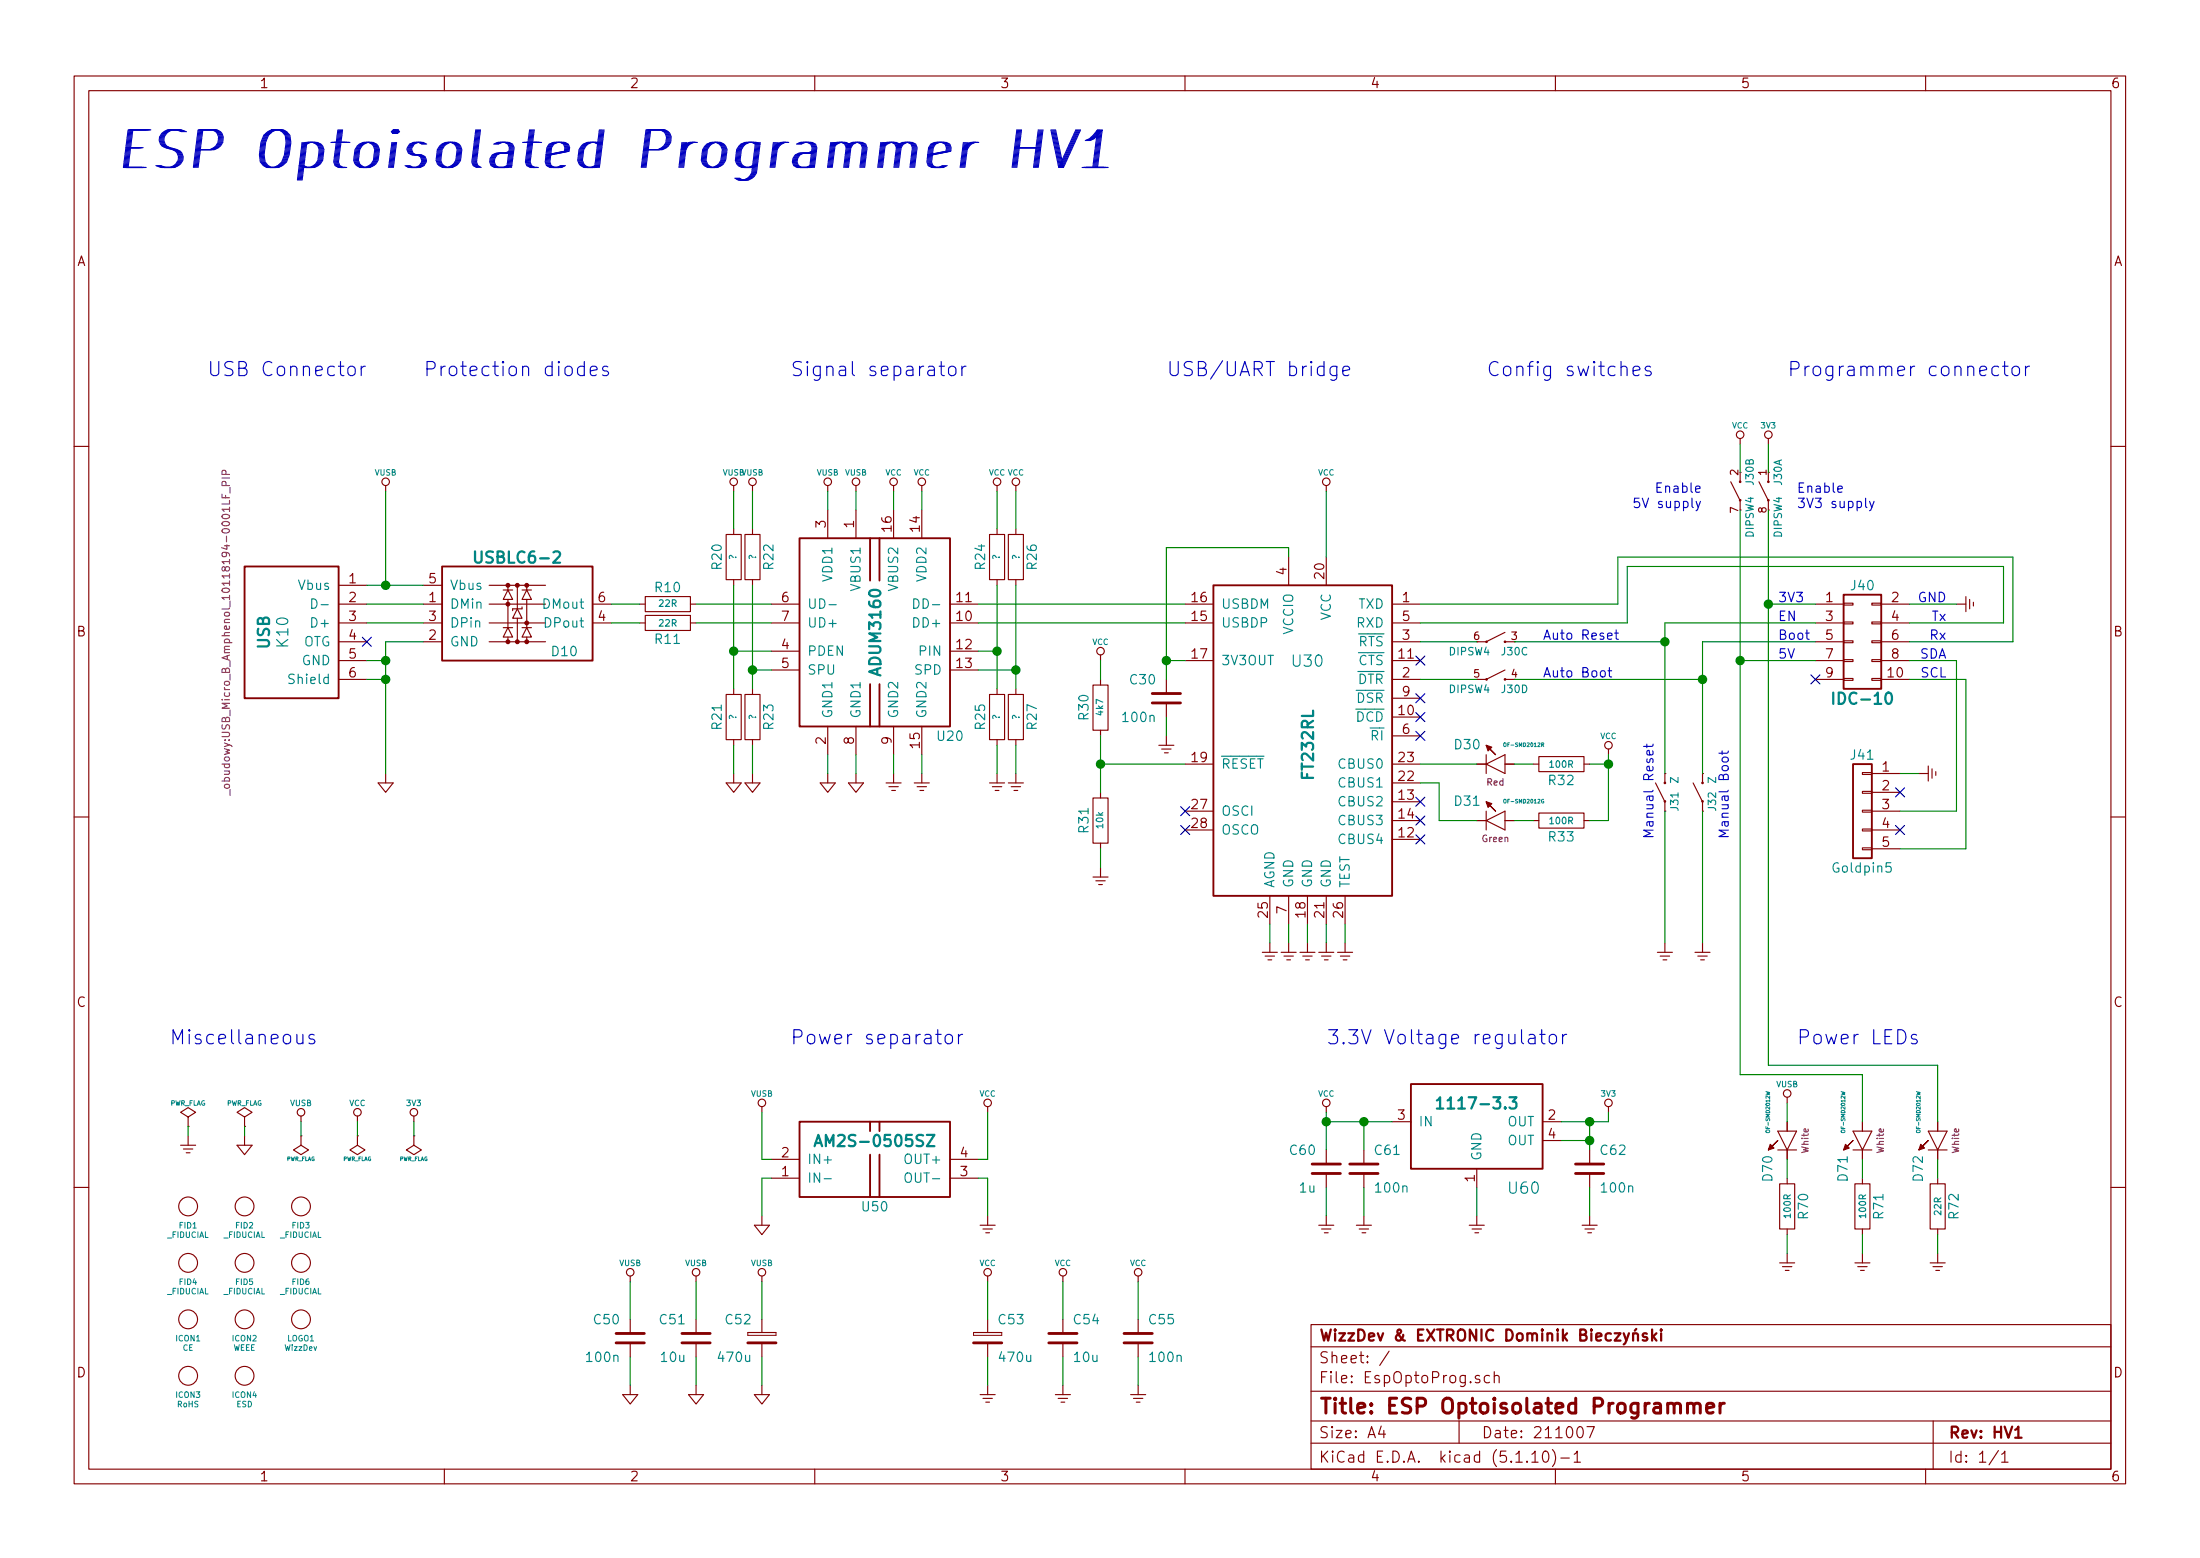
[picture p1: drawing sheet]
<svg xmlns="http://www.w3.org/2000/svg" width="297mm" height="210mm" viewBox="0 0 297 210" stroke-linecap="round" stroke-linejoin="round" font-family="sans-serif">
<g fill="none" stroke="#840000" stroke-width=".15">
<path d="M10 10.3h277v189.9h-277zM12 12.2h273v186.1h-273zM60 10.3v1.9M110 10.3v1.9M160 10.3v1.9M210 10.3v1.9M260 10.3v1.9M234.9 59.2v.7M238.8 59.2v.7M10 60.2h2M45.7 79h3.8M52.1 65.5v.8"/>
<path d="M57.1 79h2.6M66 79h7.7M67.9 79.6h1.3M68.6 79.6l.6 1.3h-1.3zM68.6 79v.6M69.8 79v3.2M70.5 79.6h1.3M71.1 79.6l.7 1.3h-1.3zM71.1 79v.6M98 72.1h2.1v6.1h-2.1zM99.1 65.5v.8M99.1 71.4v.7"/>
<path d="M99.1 78.2v.8M100.6 72.1h2v6.1h-2zM101.6 65.5v.8M101.6 71.4v.7M101.6 78.2v.8M111.8 65.5v.8M111.8 68.8v3.8M115.6 65.5v.8M115.6 68.8v3.8M120.6 65.5v.8M120.6 68.8v3.8M124.5 65.5v.8"/>
<path d="M124.5 68.8v3.8M133.6 72.1h2v6.1h-2zM134.6 65.5v.8M134.6 71.4v.7M134.6 78.2v.8M136.1 72.1h2.1v6.1h-2.1zM137.2 65.5v.8M137.2 71.4v.7M137.2 78.2v.8M174 75.2v3.8M179.1 65.5v.8M179.1 75.2v3.8"/>
<path d="M233.7 65l1.2 2.6v1.2M234.9 63.7v1.3M237.5 65l1.3 2.6v1.2M238.8 63.7v1.3M285 60.2h2M45.7 84.1h3.8M45.7 81.5h3.8M45.7 91.7h3.8M45.7 86.6h3.8M45.7 89.1h3.8M57.1 84.1h2.6M57.1 81.5h2.6"/>
<path d="M57.1 86.6h2.6M66 84.1h7.7M66 81.5h7.7M66 86.6h7.7M67.9 84.7h1.3M68.6 84.7l.6 1.3h-1.3zM68.6 80.9v3.8M68.6 86v.6M69.8 82.2l.7 1.2h-1.3zM69.8 83.4v3.2M70.5 84.7h1.3M70.5 81.9v.3h-1.3v.2"/>
<path d="M71.1 84.7l.7 1.3h-1.3zM71.1 80.9v3.8M71.1 86v.6M80 84.1h2.5M80 81.5h2.5M86.4 84.1h.7M86.4 81.5h.7M87.1 83.1h6.1v2h-6.1zM87.1 80.5h6.1v2h-6.1zM93.2 84.1h.8M93.2 81.5h.8M98 93.7h2.1v6.1h-2.1z"/>
<path d="M99.1 93v.7M99.1 99.8v.8M100.6 93.7h2v6.1h-2zM101.6 93v.7M101.6 99.8v.8M104.1 84.1h3.8M104.1 81.5h3.8M104.1 87.9h3.8M104.1 90.4h3.8M111.8 98v3.8M115.6 98v3.8M120.6 98v3.8"/>
<path d="M124.5 98v3.8M128.3 84.1h3.8M128.3 81.5h3.8M128.3 87.9h3.8M128.3 90.4h3.8M133.6 93.7h2v6.1h-2zM134.6 93v.7M134.6 99.8v.8M136.1 93.7h2.1v6.1h-2.1zM137.2 93v.7M137.2 99.8v.8M147.6 92.5h2v6h-2z"/>
<path d="M148.6 88.4v.7M148.6 91.7v.8M148.6 98.5v.8M157.5 99.3v1.3zM157.5 91.7v1.9M157.5 94.9v1.9M160 84.1h3.8M160 81.5h3.8M160 89.1h3.8M188 84.1h3.8M188 81.5h3.8M188 91.7h3.8"/>
<path d="M188 86.6h3.8M188 89.1h3.8M188 96.8h3.8M188 99.3h3.8M188 94.2h3.8M203.2 90.4l-2.5 1.3h-1.3M203.2 91.7h1.3M203.2 85.3l-2.5 1.3h-1.3M203.2 86.6h1.3M245.1 84.1h3.8M245.1 81.5h3.8M245.1 91.7h3.8"/>
<path d="M245.1 86.6h3.8M245.1 89.1h3.8M248.9 91.6h1.3v.2h-1.3zM248.9 89h1.3v.3h-1.3zM248.9 86.5h1.3v.2h-1.3zM248.9 83.9h1.3v.3h-1.3zM248.9 81.4h1.3v.3h-1.3zM252.7 91.6h1.3v.2h-1.3zM252.7 89h1.3v.3h-1.3zM252.7 86.5h1.3v.2h-1.3zM252.7 83.9h1.3v.3h-1.3zM252.7 81.4h1.3v.3h-1.3z"/>
<path d="M254 84.1h3.8M254 81.5h3.8M254 91.7h3.8M254 86.6h3.8M254 89.1h3.8M264.2 81.5h1.2zM265.4 80.5v2M265.9 80.9v1.3M266.4 81.3v.5zM10 110.3h2M51.1 105.7h2l-1 1.2zM52.1 104.4v1.3z"/>
<path d="M98 105.7h2.1l-1 1.2zM99.1 104.4v1.3zM100.6 105.7h2l-1 1.2zM101.6 104.4v1.3zM110.7 105.7h2.1l-1 1.2zM111.8 104.4v1.3zM114.6 105.7h2l-1 1.2zM115.6 104.4v1.3zM119.6 105.7h2.1M120 106.2h1.3M120.4 106.7h.5zM120.6 104.4v1.3z"/>
<path d="M123.4 105.7h2.1M123.8 106.2h1.3M124.2 106.7h.5zM124.5 104.4v1.3zM133.6 105.7h2M134 106.2h1.3M134.4 106.7h.5zM134.6 104.4v1.3zM136.1 105.7h2.1M136.5 106.2h1.3M136.9 106.7h.5zM137.2 104.4v1.3z"/>
<path d="M147.6 107.7h2v6.1h-2zM147.6 118.4h2M148 118.9h1.2M148.3 119.4h.5zM148.6 117.1v1.3zM148.6 106.9v.8M148.6 113.8v.7M156.5 100.6h2M156.8 101.1h1.3M157.2 101.6h.5zM160 103.1h3.8M160 109.5h3.8"/>
<path d="M160 112h3.8M188 105.7h3.8M188 103.1h3.8M188 110.7h3.8M188 113.3h3.8M188 108.2h3.8M199.4 103.1h1.3M199.4 110.7h1.3M200.7 103.1l2.5-1.3v2.6zM200.7 110.7l2.5-1.2v2.5zM200.7 101.8v2.6M200.7 109.5v2.5"/>
<path d="M203.2 103.1h1.3M203.2 110.7h1.3M207 103.1h.8M207 110.7h.8M207.8 109.7h6.1v2.1h-6.1zM207.8 102.1h6.1v2h-6.1zM213.9 103.1h.7M213.9 110.7h.7M217.2 101.1v.7M223.5 105.7l1.3 2.5v1.3M224.8 104.4v1.3M224.8 104.4h.1"/>
<path d="M224.8 109.5h.1M228.6 105.7l1.3 2.5v1.3M229.9 104.4v1.3M229.9 104.4h.1M229.9 109.5h.1M251.5 114.4h1.2v.3h-1.2zM251.5 111.9h1.2v.2h-1.2zM251.5 109.3h1.2v.3h-1.2zM251.5 106.8h1.2v.3h-1.2zM251.5 104.3h1.2v.2h-1.2zM252.7 104.4h3.8M252.7 106.9h3.8"/>
<path d="M252.7 109.5h3.8M252.7 112h3.8M252.7 114.5h3.8M259.1 104.4h1.2zM260.3 103.4v2M260.9 103.8v1.2M261.4 104.1v.5zM285 110.3h2M170.4 128.5h2.1M170.8 129h1.3M171.2 129.5h.5zM171.4 127.2v1.3z"/>
<path d="M171.4 120.9v3.8M173 128.5h2M173.4 129h1.2M173.7 129.5h.5zM174 127.2v1.3zM174 120.9v3.8M175.5 128.5h2M175.9 129h1.3M176.3 129.5h.5zM176.5 127.2v1.3zM176.5 120.9v3.8M178.1 128.5h2"/>
<path d="M178.4 129h1.3M178.8 129.5h.5zM179.1 127.2v1.3zM179.1 120.9v3.8M180.6 128.5h2M181 129h1.2M181.4 129.5h.5zM181.6 127.2v1.3zM181.6 120.9v3.8M223.8 128.5h2M224.2 129h1.2M224.5 129.5h.5z"/>
<path d="M224.8 127.2v1.3zM228.9 128.5h2M229.2 129h1.3M229.6 129.5h.5zM229.9 127.2v1.3zM24.4 154.6h2M24.8 155.1h1.2M25.1 155.6h.6zM25.4 153.3v1.3zM25.4 150.7l1-.6-1-.6-1 .6 1 .6v1.3M25.4 152h.1M32 154.6h2l-1 1.2z"/>
<path d="M33 153.3v1.3zM33 150.7l1-.6-1-.6-1 .6 1 .6v1.3M33 152h.1M40.6 150.6v.8M40.6 153.3v1.3l1.1 .6-1.1 .6-1-.6 1-.6M40.6 153.3h.1M48.3 150.6v.8M48.3 153.3v1.3l1 .6-1 .6-1.1-.6 1.1-.6M48.3 153.3h.1M55.9 150.6v.8M55.9 153.3v1.3l1 .6-1 .6-1-.6 1-.6M55.9 153.3h.1"/>
<path d="M102.9 149.3v.8M104.1 159h3.8M104.1 156.5h3.8M128.3 159h3.8M128.3 156.5h3.8M133.3 149.3v.8M179.1 149.3v.8M179.1 155.2v1.9M179.1 158.4v1.9M184.1 155.2v1.9M184.1 158.4v1.9M188 151.4h2.5"/>
<path d="M199.4 157.7v2.6M208.3 151.4h2.5M208.3 153.9h2.5M214.6 155.2v1.9M214.6 158.4v1.9M217.2 149.3v.8M240 152.6h2.6l-1.3 2.6zM240 155.2h2.6M240.3 159.8h2v6.1h-2zM241.3 148.1v.7M241.3 151.4v1.2M241.3 155.2v1.3"/>
<path d="M241.3 159v.8M250.2 152.6h2.5l-1.2 2.6zM250.2 155.2h2.5M250.4 159.8h2.1v6.1h-2.1zM251.5 151.4v1.2M251.5 155.2v1.3M251.5 159v.8M260.3 152.6h2.6l-1.3 2.6zM260.3 155.2h2.6M260.6 159.8h2v6.1h-2zM261.6 151.4v1.2M261.6 155.2v1.3"/>
<path d="M261.6 159v.8M10 160.2h2M85.1 172.2v.8M85.1 178v2M94 172.2v.8M94 178v2M101 179.8h3.8M101.9 165.3h2l-1 1.3zM102.9 164.1v1.2zM102.9 172.2v.8M102.9 178v1.8M131.4 179.8h3.9"/>
<path d="M132.3 165.3h2.1M132.7 165.9h1.3M133.1 166.4h.5zM133.3 164.1v1.2zM133.3 172.2v.8M133.3 178v1.8M143.5 172.2v.8M143.5 178v2M153.7 172.2v.8M153.7 178v2M177 178.8h108v19.5h-108zM178.1 165.3h2"/>
<path d="M178.4 165.9h1.3M178.8 166.4h.5zM179.1 164.1v1.2zM183.1 165.3h2.1M183.5 165.9h1.3M183.9 166.4h.5zM184.1 164.1v1.2zM198.4 165.3h2M198.8 165.9h1.2M199.1 166.4h.5zM199.4 164.1v1.2zM213.6 165.3h2"/>
<path d="M214 165.9h1.3M214.4 166.4h.5zM214.6 164.1v1.2zM240.3 170.4h2M240.7 170.9h1.2M241 171.4h.6zM241.3 169.2v1.2zM241.3 165.9v.7M250.4 170.4h2.1M250.8 170.9h1.3M251.2 171.4h.5zM251.5 169.2v1.2z"/>
<path d="M251.5 165.9v.7M260.6 170.4h2M261 170.9h1.3M261.4 171.4h.5zM261.6 169.2v1.2zM261.6 165.9v.7M285 160.2h2M60 198.3v1.9M84.1 188.2h2l-1 1.3zM85.1 186.9v1.3zM85.1 181.2v1.9M93 188.2h2l-1 1.3z"/>
<path d="M94 186.9v1.3zM94 181.2v1.9M101.9 188.2h2l-1 1.3zM102.9 186.9v1.3zM102.9 181.2v1.9M110 198.3v1.9M132.3 188.2h2.1M132.7 188.7h1.3M133.1 189.2h.5zM133.3 186.9v1.3zM133.3 181.2v1.9M142.5 188.2h2"/>
<path d="M142.9 188.7h1.2M143.3 189.2h.5zM143.5 186.9v1.3zM143.5 181.2v1.9M152.7 188.2h2M153 188.7h1.3M153.4 189.2h.5zM153.7 186.9v1.3zM153.7 181.2v1.9M160 198.3v1.9M177 194.8h108M177 191.8h108"/>
<path d="M177 187.8h108M177 181.8h108M186.5 192.5l-.4 1h1M186.8 193v1M187.6 182.3l-1.3 2M197 191.8v3M199.8 185.7a.37 .37 0 0 0-.6 .1v.1a.54 .54 0 0 0 .6 .3v.3l-.2 .1-.4-.1M201.1 185.7a.48 .48 0 0 0-.6 0l-.1 .2 .1 .6a.48 .48 0 0 0 .6 0M201.8 185.7a.41 .41 0 0 1 .6 .1v.8M201.8 185.1v1.5M206.8 196.3l.5-.5v1.5M206.8 197.3h.9"/>
<path d="M208.5 195.9a.36 .36 0 0 1 .5 .2 .77 .77 0 0 1-.4 1.2 1 1 0 0 1-.1-1.4zM209.6 195.6a1.71 1.71 0 0 1 0 2.3M210 198.3v1.9M210.7 196.8h1.2M212.5 196.3l.5-.5v1.5M212.5 197.3h.9M213.1 192.7a.35 .35 0 0 1 .3-.2 .35 .35 0 0 1 .3 .3 .77 .77 0 0 1-.4 1.2 .9 .9 0 0 1-.2-1.3zM214.3 192.5h1l-.7 1.5M260 198.3v1.9M261 191.8v6.5M269.8 195.8l-1.2 1.9M270.3 196.3l.3-.2 .1-.3v1.5"/>
<path d="M270.3 197.3h.8"/>
<circle cx="235" cy="58.7" r=".51"/>
<circle cx="238.8" cy="58.7" r=".51"/>
<circle cx="52.1" cy="65" r=".51"/>
<circle cx="99.1" cy="65" r=".51"/>
<circle cx="101.6" cy="65" r=".51"/>
<circle cx="111.8" cy="65" r=".51"/>
<circle cx="115.6" cy="65" r=".51"/>
<circle cx="120.7" cy="65" r=".51"/>
<circle cx="124.5" cy="65" r=".51"/>
<circle cx="134.6" cy="65" r=".51"/>
<circle cx="137.2" cy="65" r=".51"/>
<circle cx="179.1" cy="65" r=".51"/>
<circle cx="148.6" cy="87.9" r=".51"/>
<circle cx="217.2" cy="100.6" r=".51"/>
<circle cx="40.6" cy="150.1" r=".51"/>
<circle cx="48.3" cy="150.1" r=".51"/>
<circle cx="55.9" cy="150.1" r=".51"/>
<circle cx="102.9" cy="148.8" r=".51"/>
<circle cx="133.4" cy="148.8" r=".51"/>
<circle cx="179.1" cy="148.8" r=".51"/>
<circle cx="217.2" cy="148.8" r=".51"/>
<circle cx="241.3" cy="147.6" r=".51"/>
<circle cx="25.4" cy="170.4" r="1.27"/>
<circle cx="25.4" cy="178" r="1.27"/>
<circle cx="25.4" cy="162.8" r="1.27"/>
<circle cx="33" cy="170.4" r="1.27"/>
<circle cx="33" cy="178" r="1.27"/>
<circle cx="33" cy="162.8" r="1.27"/>
<circle cx="40.6" cy="162.8" r="1.27"/>
<circle cx="40.6" cy="170.4" r="1.27"/>
<circle cx="40.6" cy="178" r="1.27"/>
<circle cx="85.1" cy="171.7" r=".51"/>
<circle cx="94" cy="171.7" r=".51"/>
<circle cx="102.9" cy="171.7" r=".51"/>
<circle cx="133.4" cy="171.7" r=".51"/>
<circle cx="143.5" cy="171.7" r=".51"/>
<circle cx="153.7" cy="171.7" r=".51"/>
<circle cx="25.4" cy="185.7" r="1.27"/>
<circle cx="33" cy="185.7" r="1.27"/>
</g>
<g fill="none" stroke="#840000" stroke-width=".3">
<path d="M219.2 179.9l.4 1M219.9 179.9l-.5 1.4-.2 .1M220.5 179.9v1M220.9 179.3l-.2 .3M223.1 179.4v1.5M223.6 179.9l-.5 .6M224.3 179.4l-.1 .1 .1 .1 .1-.1-.1-.1v.2M224.3 179.9v1M220.5 180.1a.41 .41 0 0 1 .7 0v.8M222.4 180l-.4-.1-.2 .3a.48 .48 0 0 0 .6 .3v.1v.2l-.2 .1-.4-.1M223.2 180.4l.4 .5M272.1 193l.3-.2 .1-.3v1.5"/>
<path d="M272.1 194h.8"/>
</g>
<path d="M227.8 189.6a.52 .52 0 0 1 .9 .1v1M227.8 189.4v1.3M228.7 189.7l.1-.2 .2-.1 .5 .1 .1 .2v1M230.4 190l1-.2-.1-.3-.6-.1-.2 .1-.1 .2v.7l.1 .2 .2 .1 .6-.1M232.2 189.4v1.3M232.8 189.4a.49 .49 0 0 0-.6 .4" fill="none" stroke="#840000" stroke-width=".41"/>
<g fill="none" stroke="#840000" stroke-width=".38">
<path d="M155.6 93.6h3.8M155.6 94.9h3.8M177.2 157.1h3.8M177.2 158.4h3.8M182.2 157.1h3.9M182.2 158.4h3.9M212.7 157.1h3.8M212.7 158.4h3.8M83.2 180h3.8M92.1 180h3.8M141.6 180h3.8M151.8 180h3.8"/>
<path d="M83.2 181.2h3.8M92.1 181.2h3.8M101 181.2h3.8M131.4 181.2h3.9M141.6 181.2h3.8M151.8 181.2h3.8"/>
</g>
<g fill="#840000" stroke="#840000" stroke-width=".15">
<path d="M200.7 100.6l.7 .2-.5 .5-.2-.7 1.2 1.2z"/>
<path d="M200.7 108.2l.7 .3-.5 .5-.2-.8 1.2 1.3z"/>
<path d="M259.3 154.4l.5 .5-.7 .3 1.2-1.3-1.2 1.3z"/>
<path d="M239 154.4l.5 .5-.7 .3 1.2-1.3-1.2 1.3z"/>
<path d="M249.2 154.4l.5 .5-.8 .3 1.3-1.3-1.3 1.3z"/>
<circle cx="229.9" cy="108.1" r=".1"/>
<circle cx="229.9" cy="105.7" r=".1"/>
<circle cx="200.7" cy="91.7" r=".1"/>
<circle cx="203.2" cy="91.7" r=".1"/>
<circle cx="200.7" cy="86.6" r=".1"/>
<circle cx="203.2" cy="86.6" r=".1"/>
<circle cx="235" cy="67.5" r=".1"/>
<circle cx="235" cy="65" r=".1"/>
<circle cx="238.8" cy="67.5" r=".1"/>
<circle cx="238.8" cy="65" r=".1"/>
<circle cx="224.8" cy="108.1" r=".1"/>
<circle cx="224.8" cy="105.7" r=".1"/>
<circle cx="68.6" cy="86.6" r=".25"/>
<circle cx="68.6" cy="81.5" r=".25"/>
<circle cx="68.6" cy="79" r=".25"/>
<circle cx="69.8" cy="86.6" r=".25"/>
<circle cx="69.8" cy="79" r=".25"/>
<circle cx="71.1" cy="86.6" r=".25"/>
<circle cx="71.1" cy="84.1" r=".25"/>
<circle cx="71.1" cy="79" r=".25"/>
</g>
<path d="M199.4 103.1h1.3M199.4 110.7h1.3M203.2 103.1h1.3M203.2 110.7h1.3M241.3 151.4v1.2M241.3 155.2v1.3M251.5 151.4v1.2M251.5 155.2v1.3M261.6 151.4v1.2M261.6 155.2v1.3M101 179.8v.4h3.8v-.4M131.4 179.8v.4h3.9v-.4" fill="none" stroke="#840000" stroke-width=".14"/>
<path d="M203 100.3h.3l.1 .3-.2 .2-.2-.1zM203 107.9h.3l.1 .3-.2 .2-.2-.1zM208.2 100.5h.2v-.2l-.2-.1v.6M208.3 100.5l.1 .3M208.4 107.9a.23 .23 0 0 0-.3 .2 .23 .23 0 0 0 .3 .2v-.2h-.1M238.4 147.3l.5 .1-.3 .1 .3 .1-.5 .2M238.5 152.5h.4v.3h-.4zM248.6 147.3l.5 .1-.4 .1 .4 .1-.5 .2M248.6 152.5h.4l.1 .3h-.5zM258.7 147.3l.6 .1-.4 .1 .4 .1-.6 .2M258.8 152.5h.4v.3h-.4z" fill="none" stroke="#008484" stroke-width=".14"/>
<g fill="none" stroke="#840000" stroke-width=".25">
<path d="M33 76.4h12.7v17.8h-12.7zM59.7 76.4h20.3v12.7h-20.3zM107.9 72.6h20.4v25.4h-20.4zM117.5 72.6v5.8M118.7 72.6v5.8M163.8 79h24.2v41.9h-24.2zM117.5 92.3v5.7M118.7 92.3v5.7M248.9 80.3h5.1v12.7h-5.1zM250.2 103.1h2.5v12.7h-2.5zM107.9 151.4h20.4v10.1h-20.4zM117.5 151.4v1.2"/>
<path d="M117.5 155.8v5.7M118.7 151.4v1.2M118.7 155.8v5.7M190.5 146.3h17.8v11.4h-17.8z"/>
</g>
<path d="M110 154.7l.5-1.5 .5 1.5M110.1 154.2h.7M125.1 153.2h1.1l-1.1 1.5h1.1M194 148.5l.4-.4v1.5M194 149.6h.9M203.8 148.1h.9l-.5 .6 .5 .1v.1v.5l-.2 .2h-.5l-.2-.2" fill="none" stroke="#008484" stroke-width=".3"/>
<path d="M42.1 80.8a.65 .65 0 0 1 .7 .5 .65 .65 0 0 1-.4 .8h-.3zM43.4 81.6h.9M111.9 81.6h1M123.4 80.8a.65 .65 0 0 1 .7 .5 .65 .65 0 0 1-.5 .8h-.2zM255.3 116.4h-.6l-.1 .6 .2-.1 .4 .1 .1 .2v.4l-.2 .1h-.3l-.2-.1M111.3 159.1h.9M122.3 158.5l.2-.2a.47 .47 0 0 1 .6 .4l-.1 .7a.44 .44 0 0 1-.6 .1 1 1 0 0 1-.1-1z" fill="none" stroke="#008484" stroke-width=".15"/>
<path d="M30 64.5h1M30.5 65.5v-.5h-.5v.5h1M30.5 64v-.5h-.5v.5h1M31.1 65.8v.7M30.4 105.9l.4-.1 .1 .1 .1 .3-.2 .2h-.3l-.2-.2zM31.1 106.6v.7" fill="none" stroke="#840084" stroke-width=".15"/>
<g fill="none" stroke="#008400" stroke-width=".15">
<path d="M234.9 59.9v3.8M238.8 59.9v3.8M49.5 79h7.6M52.1 66.3v12.7M99.1 66.3v5.1M99.1 79v14M101.6 66.3v5.1M101.6 79v14M111.8 66.3v2.5M115.6 66.3v2.5M120.6 66.3v2.5M124.5 66.3v2.5"/>
<path d="M134.6 66.3v5.1M134.6 79v14M137.2 66.3v5.1M137.2 79v14M174 75.2v-1.3h-16.5v17.8M179.1 66.3v8.9M234.9 68.8v76.2h16.6v6.4M238.8 68.8v75h22.8v7.6M49.5 91.7h2.6M49.5 81.5h7.6M49.5 89.1h2.6M49.5 84.1h7.6"/>
<path d="M57.1 86.6h-5v17.8M82.5 81.5h3.9M82.5 84.1h3.9M94 81.5h10.1M94 84.1h10.1M99.1 87.9h5M101.6 90.4h2.5M132.1 81.5h27.9M132.1 84.1h27.9M132.1 87.9h2.5M132.1 90.4h5.1M148.6 89.1v2.6"/>
<path d="M148.6 99.3v7.6M157.5 89.1h2.5M157.5 96.8v2.5M191.8 86.6h7.6M191.8 81.5h26.6v-6.3h53.4v11.4h-14M191.8 91.7h7.6M191.8 84.1h27.9v-7.7h50.8v7.7h-12.7M204.5 86.6h20.3M204.5 91.7h25.4M234.9 89.1h10.2M238.8 81.5h6.3M245.1 86.6h-15.2v17.8"/>
<path d="M245.1 84.1h-20.3v20.3M257.8 91.7h7.6v22.8h-8.9M257.8 81.5h6.4M257.8 89.1h6.4v20.4h-7.7M99.1 100.6v3.8M101.6 100.6v3.8M111.8 101.8v2.6M115.6 101.8v2.6M120.6 101.8v2.6M124.5 101.8v2.6M134.6 100.6v3.8M137.2 100.6v3.8"/>
<path d="M148.6 103.1h11.4M148.6 114.5v2.6M191.8 103.1h7.6M191.8 105.7h2.5v5h5.1M204.5 103.1h2.5M204.5 110.7h2.5M214.6 103.1h2.6M217.2 101.8v8.9h-2.6M224.8 109.5v17.7M229.9 109.5v17.7M256.5 104.4h2.6M171.4 124.7v2.5"/>
<path d="M174 124.7v2.5M176.5 124.7v2.5M179.1 124.7v2.5M181.6 124.7v2.5M25.4 152v1.3M33 152v1.3M40.6 151.4v1.9M48.3 151.4v1.9M55.9 151.4v1.9M102.9 150.1v6.4h1.2M104.1 159h-1.2v5.1M132.1 159h1.2v5.1"/>
<path d="M133.3 150.1v6.4h-1.2M179.1 150.1v5.1M179.1 151.4h8.9M184.1 151.4v3.8M210.8 153.9h3.8M214.6 151.4v3.8M217.2 150.1v1.3h-6.4M241.3 148.8v2.6M241.3 156.5v2.5M251.5 156.5v2.5M261.6 156.5v2.5M85.1 173v5"/>
<path d="M94 173v5M102.9 173v5M133.3 173v5M143.5 173v5M153.7 173v5M179.1 160.3v3.8M184.1 160.3v3.8M199.4 160.3v3.8M214.6 160.3v3.8M241.3 166.6v2.6M251.5 166.6v2.6M261.6 166.6v2.6"/>
<path d="M85.1 183.1v3.8M94 183.1v3.8M102.9 183.1v3.8M133.3 183.1v3.8M143.5 183.1v3.8M153.7 183.1v3.8"/>
</g>
<g fill="none" stroke="#0000c2" stroke-width=".15">
<path d="M130.6 19.2l-.5 3.4M130.7 19.2l-.4 3.4M131.5 19.2a1.43 1.43 0 0 0-1.6 1M131.6 19.2a1.43 1.43 0 0 0-1.5 1M131.8 19.2a1.43 1.43 0 0 0-1.6 1M131.9 19.2a1.43 1.43 0 0 0-1.6 1M132 19.2a1.43 1.43 0 0 0-1.5 1M132.2 19.2a1.43 1.43 0 0 0-1.6 1M137 19.9h3.5M137.3 17.5l-.6 5.1M137.4 17.5l-.6 5.1M137.5 17.5l-.6 5.1"/>
<path d="M137.7 17.5l-.7 5.1M137.8 17.5l-.6 5.1M137.9 17.5l-.6 5.1M140.2 17.5l-.7 5.1M140.3 17.5l-.6 5.1M140.4 17.5l-.6 5.1M140.6 17.5l-.7 5.1M140.7 17.5l-.6 5.1M140.8 17.5l-.6 5.1M141.9 17.5l1.1 5.1 2.3-5.1M142 17.5l1.1 5.1 2.3-5.1M142.1 17.5l1.1 5.1 2.3-5.1"/>
<path d="M142.3 17.5l1 5.1 2.3-5.1M142.4 17.5l1.1 5.1 2.3-5.1M142.5 17.5l1.1 5.1 2.3-5.1M146.5 19l.6-.3 1.1-1.2-.7 5.1M146.7 19l.5-.3 1.1-1.2-.6 5.1M146.8 19l.5-.3 1.1-1.2-.6 5.1M146.9 19l.5-.3 1.2-1.2-.7 5.1M147 19l.6-.3 1.1-1.2-.6 5.1M147.2 19l.5-.3 1.1-1.2-.6 5.1M146.1 22.6h3.5M47.1 49.5a.5 .5 0 0 1 .9 .3v.5a.51 .51 0 0 1-.5 .4 .51 .51 0 0 1-.5-.4v-.5zM48.8 49.4v1.3"/>
<path d="M49.3 49.4a.57 .57 0 0 0-.5 .4M78.9 49.5l-.2-.1a.63 .63 0 0 0-.7 .4v.5a.61 .61 0 0 0 .9 .3M78.9 48.8v1.9M79.7 50.1l.9-.2-.1-.4-.5-.1-.3 .3v.7l.1 .2 .2 .1 .5-.1M82.1 49.5l-.5-.1-.2 .3v.3l.7 .2 .1 .1-.1 .3-.2 .1-.5-.1M126.8 49.4h.7M127.1 48.8v1.6l.1 .2 .3 .1M128.1 49.6a.52 .52 0 0 1 1 .2v.5a.51 .51 0 0 1-.5 .4 .51 .51 0 0 1-.5-.4zM129.9 49.4v1.3M130.4 49.4a.51 .51 0 0 0-.5 .4M180.5 49.4v1.6a.52 .52 0 0 1-.8 .2M180.5 49.5l-.2-.1a.63 .63 0 0 0-.7 .4v.5a.61 .61 0 0 0 .9 .3"/>
<path d="M181.3 50.1l.9-.2-.1-.4-.5-.1-.3 .3v.7l.1 .2 .2 .1 .5-.1M220.5 50.1l.9-.2-.1-.4-.5-.1-.3 .3v.7l.1 .2 .2 .1 .5-.1M222.9 49.5l-.5-.1-.3 .3 .1 .3 .7 .2 .1 .1-.1 .3-.2 .1-.6-.1M269.8 49.5l-.5-.1-.4 .4v.5l.2 .3 .2 .1 .5-.1M270.4 49.4h.7M270.7 48.8v1.6l.1 .2 .3 .1M271.8 49.6a.53 .53 0 0 1 .9 .2v.5a.53 .53 0 0 1-.5 .4 .53 .53 0 0 1-.5-.4v-.5zM273.5 49.4v1.3M274 49.4a.51 .51 0 0 0-.5 .4M221.3 67.2h-.6l-.1 .6 .2-.1h.3l.3 .3v.3l-.3 .2h-.3l-.2-.1M248.1 66l.6-.1v-.2l-.4-.1-.2 .2 .1 .6h.5M251.9 67.2v1.1l.2 .2"/>
<path d="M252.4 67.7l.3 .8M253 67.7l-.4 1.1-.2 .1M216.2 90.6l.3-.1 .2 .1v.5l-.1 .2-.3 .1-.2-.3v-.4zM217 85.8l.7-.1-.1-.2-.4-.1-.2 .2 .1 .6h.5M217.1 90.5h.5M217.3 90.1v1.1v.1l.3 .1M218 85.4h.5M218.2 85v1.1l.1 .1 .2 .1M243.8 85.4h.5M244 85v1.1v.1l.3 .1M222.4 100.4v.5M223.1 101.3l.1 .4-.2 .2-.6-.1v-.5h.3l.1 .6"/>
<path d="M223.2 100.4l-.1 .3h-.1h-1.1M232.5 101.3v.5M232.6 102.3l.1-.1h.4l.2 .2v.3l-.2 .1h-.5l-.1-.2zM233.3 101.3v.3h-.1h-1.1M40.1 139.6l.1 1.2a.52 .52 0 0 0 .7-.1M40.9 139.6v1.3M42.4 139.7a.43 .43 0 0 0-.7 .2l.1 .2 .4 .1 .3 .3-.1 .3-.2 .1-.5-.1M126.3 139.6h.8M126.6 139v1.6l.1 .2 .4 .1M127.7 139.8a.51 .51 0 0 1 .5-.2 .51 .51 0 0 1 .4 .3v.6a.51 .51 0 0 1-.5 .4 .51 .51 0 0 1-.5-.4v-.6zM129.4 139.6v1.3M130 139.6a.57 .57 0 0 0-.6 .3"/>
<path d="M206.5 139.7l.1-.1 .6 .1 .1 .2v1M207.9 139.6h.7M208.2 139v1.6l.1 .2 .3 .1M209.2 139.8a.52 .52 0 0 1 1 .1v.6a.51 .51 0 0 1-.5 .4 .51 .51 0 0 1-.5-.4zM211 139.6v1.3M211.5 139.6a.51 .51 0 0 0-.5 .3M258.8 139.7l-.5-.1-.2 .3v.2l.7 .2 .1 .2-.1 .3-.2 .1-.5-.1M207.3 140l-.7 .1a.38 .38 0 0 0-.3 .4 .38 .38 0 0 0 .3 .4h.5l.2-.1"/>
</g>
<g fill="#008400" stroke="#008400" stroke-width=".25">
<circle cx="52.1" cy="79" r=".51"/>
<circle cx="52.1" cy="91.7" r=".51"/>
<circle cx="52.1" cy="89.1" r=".51"/>
<circle cx="238.8" cy="81.5" r=".51"/>
<circle cx="134.6" cy="87.9" r=".51"/>
<circle cx="179.1" cy="151.4" r=".51"/>
<circle cx="157.5" cy="89.1" r=".51"/>
<circle cx="184.2" cy="151.4" r=".51"/>
<circle cx="235" cy="89.1" r=".51"/>
<circle cx="214.6" cy="153.9" r=".51"/>
<circle cx="137.2" cy="90.4" r=".51"/>
<circle cx="217.2" cy="103.1" r=".51"/>
<circle cx="214.6" cy="151.4" r=".51"/>
<circle cx="148.6" cy="103.1" r=".51"/>
<circle cx="229.9" cy="91.7" r=".51"/>
<circle cx="224.8" cy="86.6" r=".51"/>
<circle cx="101.6" cy="90.4" r=".51"/>
<circle cx="99.1" cy="87.9" r=".51"/>
</g>
<g fill="none" stroke="#000084" stroke-width=".15">
<path d="M48.9 86l1.2 1.2M50.1 86l-1.2 1.2M191.2 88.5l1.2 1.3M191.2 96.2l1.2 1.2M191.2 93.6l1.2 1.2M191.2 98.7l1.2 1.2M192.4 88.5l-1.2 1.3M192.4 96.2l-1.2 1.2M192.4 93.6l-1.2 1.2M192.4 98.7l-1.2 1.2M244.5 91.1l1.2 1.2M245.7 91.1l-1.2 1.2"/>
<path d="M159.4 111.4l1.2 1.2M159.4 108.9l1.2 1.2M160.6 111.4l-1.2 1.2M160.6 108.9l-1.2 1.2M191.2 107.6l1.2 1.2M191.2 110.1l1.2 1.2M191.2 112.7l1.2 1.2M192.4 107.6l-1.2 1.2M192.4 110.1l-1.2 1.2M192.4 112.7l-1.2 1.2M255.9 106.3l1.2 1.2M255.9 111.4l1.2 1.2"/>
<path d="M257.1 106.3l-1.2 1.2M257.1 111.4l-1.2 1.2"/>
</g>
<text font-size="7.1" fill="#0000c2" x="15.5" y="22.9">ESP Optoisolated Programmer HV1</text>
<text font-size="2.8" fill="#840000" x="178" y="190.8">Title: ESP Optoisolated Programmer</text>
<g font-size="2.7" fill="#0000c2">
<text x="27.9" y="50.8">USB Connector</text>
<text x="57.1" y="50.8">Protection diodes</text>
<text x="106.7" y="50.8">Signal separator</text>
<text x="157.5" y="50.8">USB/UART bridge</text>
<text x="200.7" y="50.8">Config switches</text>
<text x="241.3" y="50.8">Programmer connector</text>
<text x="22.9" y="141">Miscellaneous</text>
<text x="106.7" y="141">Power separator</text>
<text x="179.1" y="141">3.3V Voltage regulator</text>
<text x="242.6" y="141">Power LEDs</text>
</g>
<g font-size="2.1" fill="#008484">
<text x="64.7" y="76">USBLC6-2</text>
<text x="36.4" y="87.6" transform="rotate(-90 36.4 87.6)">USB</text>
<text x="38.9" y="87.3" transform="rotate(-90 38.9 87.3)">K10</text>
<text x="174.6" y="90">U30</text>
<text x="118.9" y="90.9" transform="rotate(-90 118.9 90.9)">ADUM3160</text>
<text x="248.1" y="95.1">IDC-10</text>
<text x="177.4" y="105" transform="rotate(-90 177.4 105)">FT232RL</text>
<text x="195.2" y="149.7">1117-3.3</text>
<text x="111.1" y="154.8">AM2S-0505SZ</text>
<text x="203.8" y="161.1">U60</text>
</g>
<g font-size="2.1" fill="#840000">
<text x="178" y="184">Sheet: /</text>
<text x="178" y="181">WizzDev &amp; EXTRONIC Dominik Bieczyski</text>
<text x="178" y="186.7">File: EspOptoProg.sch</text>
<text x="178" y="197.4">KiCad E.D.A. kicad (5.1.10)-1</text>
<text x="178" y="194.1">Size: A4</text>
<text x="200" y="194.1">Date: 211007</text>
<text x="263" y="194.1">Rev: HV1</text>
<text x="263" y="197.4">Id: 1/1</text>
</g>
<g font-size="1.8" fill="#840000">
<text x="35" y="11.9">1</text>
<text x="85" y="11.9">2</text>
<text x="135" y="11.9">3</text>
<text x="185" y="11.9">4</text>
<text x="235" y="11.9">5</text>
<text x="285" y="11.9">6</text>
<text x="10.4" y="35.9">A</text>
<text x="285.4" y="35.9">A</text>
<text x="111.5" y="71.2" transform="rotate(-90 111.5 71.2)">3</text>
<text x="115.3" y="71.2" transform="rotate(-90 115.3 71.2)">1</text>
<text x="120.4" y="71.7" transform="rotate(-90 120.4 71.7)">16</text>
<text x="124.2" y="71.7" transform="rotate(-90 124.2 71.7)">14</text>
<text x="173.7" y="77.6" transform="rotate(-90 173.7 77.6)">4</text>
<text x="47.1" y="78.7">1</text>
<text x="47.1" y="81.3">2</text>
<text x="47.1" y="83.8">3</text>
<text x="57.9" y="81.3">1</text>
<text x="57.9" y="83.8">3</text>
<text x="57.9" y="78.7">5</text>
<text x="80.8" y="83.8">4</text>
<text x="80.8" y="81.3">6</text>
<text x="105.6" y="81.3">6</text>
<text x="105.6" y="83.8">7</text>
<text x="129.2" y="83.8">10</text>
<text x="129.2" y="81.3">11</text>
<text x="161" y="83.8">15</text>
<text x="161" y="81.3">16</text>
<text x="178.8" y="78" transform="rotate(-90 178.8 78)">20</text>
<text x="189.4" y="81.3">1</text>
<text x="189.4" y="83.8">5</text>
<text x="246.5" y="81.3">1</text>
<text x="246.5" y="83.8">3</text>
<text x="255.4" y="81.3">2</text>
<text x="255.4" y="83.8">4</text>
<text x="10.4" y="85.9">B</text>
<text x="47.1" y="86.4">4</text>
<text x="47.1" y="88.9">5</text>
<text x="57.9" y="86.4">2</text>
<text x="105.6" y="87.6">4</text>
<text x="129.2" y="87.6">12</text>
<text x="161" y="88.9">17</text>
<text x="188.9" y="88.9">11</text>
<text x="189.4" y="86.4">3</text>
<text x="246.5" y="86.4">5</text>
<text x="246.5" y="88.9">7</text>
<text x="255.4" y="86.4">6</text>
<text x="255.4" y="88.9">8</text>
<text x="285.4" y="85.9">B</text>
<text x="47.1" y="91.4">6</text>
<text x="105.6" y="90.2">5</text>
<text x="129.2" y="90.2">13</text>
<text x="189.4" y="91.4">2</text>
<text x="189.4" y="94">9</text>
<text x="246.5" y="91.4">9</text>
<text x="254.9" y="91.4">10</text>
<text x="111.5" y="100.4" transform="rotate(-90 111.5 100.4)">2</text>
<text x="115.3" y="100.4" transform="rotate(-90 115.3 100.4)">8</text>
<text x="120.4" y="100.4" transform="rotate(-90 120.4 100.4)">9</text>
<text x="124.2" y="100.9" transform="rotate(-90 124.2 100.9)">15</text>
<text x="188.9" y="96.5">10</text>
<text x="189.4" y="99.1">6</text>
<text x="161" y="102.9">19</text>
<text x="188.9" y="107.9">13</text>
<text x="188.9" y="105.4">22</text>
<text x="188.9" y="102.9">23</text>
<text x="254.2" y="104.1">1</text>
<text x="254.2" y="106.7">2</text>
<text x="161" y="109.2">27</text>
<text x="161" y="111.8">28</text>
<text x="188.9" y="113">12</text>
<text x="188.9" y="110.5">14</text>
<text x="254.2" y="109.2">3</text>
<text x="254.2" y="111.8">4</text>
<text x="254.2" y="114.3">5</text>
<text x="171.2" y="123.8" transform="rotate(-90 171.2 123.8)">25</text>
<text x="173.7" y="123.3" transform="rotate(-90 173.7 123.3)">7</text>
<text x="176.3" y="123.8" transform="rotate(-90 176.3 123.8)">18</text>
<text x="178.8" y="123.8" transform="rotate(-90 178.8 123.8)">21</text>
<text x="181.4" y="123.8" transform="rotate(-90 181.4 123.8)">26</text>
<text x="10.4" y="135.9">C</text>
<text x="285.4" y="135.9">C</text>
<text x="188.7" y="151.1">3</text>
<text x="209.1" y="151.1">2</text>
<text x="209.1" y="153.7">4</text>
<text x="105.6" y="158.7">1</text>
<text x="105.6" y="156.2">2</text>
<text x="129.7" y="158.7">3</text>
<text x="129.7" y="156.2">4</text>
<text x="199.1" y="159.5" transform="rotate(-90 199.1 159.5)">1</text>
<text x="10.4" y="185.9">D</text>
<text x="285.4" y="185.9">D</text>
<text x="35" y="199.9">1</text>
<text x="85" y="199.9">2</text>
<text x="135" y="199.9">3</text>
<text x="185" y="199.9">4</text>
<text x="235" y="199.9">5</text>
<text x="285" y="199.9">6</text>
</g>
<g font-size="1.8" fill="#0000c2">
<text x="221.5" y="68.6">5V supply</text>
<text x="224.1" y="66.5">Enable</text>
<text x="242.6" y="66.5">Enable</text>
<text x="242.6" y="68.6">3V3 supply</text>
<text x="240" y="83.8">EN</text>
<text x="240" y="81.3">3V3</text>
<text x="259" y="81.3">GND</text>
<text x="260.8" y="83.8">Tx</text>
<text x="208.3" y="86.4">Auto Reset</text>
<text x="240" y="88.9">5V</text>
<text x="240" y="86.4">Boot</text>
<text x="259.2" y="88.9">SDA</text>
<text x="260.6" y="86.4">Rx</text>
<text x="208.3" y="91.4">Auto Boot</text>
<text x="259.4" y="91.4">SCL</text>
<text x="223.3" y="113.3" transform="rotate(-90 223.3 113.3)">Manual Reset</text>
<text x="233.4" y="113.3" transform="rotate(-90 233.4 113.3)">Manual Boot</text>
</g>
<g font-size="1.8" fill="#008484">
<text x="97.5" y="76.8" transform="rotate(-90 97.5 76.8)">R20</text>
<text x="104.4" y="76.8" transform="rotate(-90 104.4 76.8)">R22</text>
<text x="133" y="76.8" transform="rotate(-90 133 76.8)">R24</text>
<text x="140" y="76.8" transform="rotate(-90 140 76.8)">R26</text>
<text x="40.4" y="79.6">Vbus</text>
<text x="60.7" y="82.2">DMin</text>
<text x="60.7" y="79.6">Vbus</text>
<text x="73.5" y="82.2">DMout</text>
<text x="88.5" y="79.9">R10</text>
<text x="109" y="82.2">UD-</text>
<text x="112.4" y="78.4" transform="rotate(-90 112.4 78.4)">VDD1</text>
<text x="116.2" y="79.5" transform="rotate(-90 116.2 79.5)">VBUS1</text>
<text x="121.3" y="79.5" transform="rotate(-90 121.3 79.5)">VBUS2</text>
<text x="124.1" y="82.2">DD-</text>
<text x="125.1" y="78.4" transform="rotate(-90 125.1 78.4)">VDD2</text>
<text x="164.8" y="82.2">USBDM</text>
<text x="179.7" y="83.7" transform="rotate(-90 179.7 83.7)">VCC</text>
<text x="183.4" y="82.2">TXD</text>
<text x="250" y="79.7">J40</text>
<text x="40.8" y="89.8">GND</text>
<text x="40.9" y="87.2">OTG</text>
<text x="42.4" y="84.7">D+</text>
<text x="60.7" y="87.2">GND</text>
<text x="60.7" y="84.7">DPin</text>
<text x="73.8" y="84.7">DPout</text>
<text x="74.6" y="88.6">D10</text>
<text x="88.5" y="86.9">R11</text>
<text x="109" y="88.5">PDEN</text>
<text x="109" y="84.7">UD+</text>
<text x="123.7" y="84.7">DD+</text>
<text x="124.3" y="88.5">PIN</text>
<text x="164.8" y="84.7">USBDP</text>
<text x="164.8" y="89.8">3V3OUT</text>
<text x="174.6" y="85.6" transform="rotate(-90 174.6 85.6)">VCCIO</text>
<text x="183.2" y="84.7">RXD</text>
<text x="183.4" y="89.8">CTS</text>
<text x="183.4" y="87.2">RTS</text>
<text x="39.4" y="92.3">Shield</text>
<text x="109" y="91.1">SPU</text>
<text x="123.6" y="91.1">SPD</text>
<text x="152.7" y="92.4">C30</text>
<text x="183.2" y="94.9">DSR</text>
<text x="183.3" y="92.3">DTR</text>
<text x="97.5" y="98.4" transform="rotate(-90 97.5 98.4)">R21</text>
<text x="104.4" y="98.4" transform="rotate(-90 104.4 98.4)">R23</text>
<text x="112.4" y="97" transform="rotate(-90 112.4 97)">GND1</text>
<text x="116.2" y="97" transform="rotate(-90 116.2 97)">GND1</text>
<text x="121.3" y="97" transform="rotate(-90 121.3 97)">GND2</text>
<text x="125.1" y="97" transform="rotate(-90 125.1 97)">GND2</text>
<text x="126.6" y="100">U20</text>
<text x="133" y="98.4" transform="rotate(-90 133 98.4)">R25</text>
<text x="140" y="98.4" transform="rotate(-90 140 98.4)">R27</text>
<text x="147" y="97.1" transform="rotate(-90 147 97.1)">R30</text>
<text x="151.7" y="97.5">100n</text>
<text x="183.1" y="97.4">DCD</text>
<text x="185.2" y="99.9">RI</text>
<text x="196.5" y="101.1">D30</text>
<text x="164.8" y="103.8">RESET</text>
<text x="180.9" y="106.3">CBUS1</text>
<text x="180.9" y="103.8">CBUS0</text>
<text x="209.2" y="106">R32</text>
<text x="250" y="102.5">J41</text>
<text x="147" y="112.3" transform="rotate(-90 147 112.3)">R31</text>
<text x="164.8" y="110.1">OSCI</text>
<text x="164.8" y="112.6">OSCO</text>
<text x="180.9" y="113.9">CBUS4</text>
<text x="180.9" y="108.8">CBUS2</text>
<text x="180.9" y="111.4">CBUS3</text>
<text x="196.5" y="108.8">D31</text>
<text x="209.2" y="113.6">R33</text>
<text x="172.1" y="119.9" transform="rotate(-90 172.1 119.9)">AGND</text>
<text x="174.6" y="119.9" transform="rotate(-90 174.6 119.9)">GND</text>
<text x="177.2" y="119.9" transform="rotate(-90 177.2 119.9)">GND</text>
<text x="179.7" y="119.9" transform="rotate(-90 179.7 119.9)">GND</text>
<text x="182.2" y="119.9" transform="rotate(-90 182.2 119.9)">TEST</text>
<text x="247.6" y="117.8">Goldpin5</text>
<text x="174.2" y="155.9">C60</text>
<text x="185.7" y="155.9">C61</text>
<text x="191.5" y="152">IN</text>
<text x="203.5" y="152">OUT</text>
<text x="203.5" y="154.6">OUT</text>
<text x="216.2" y="155.9">C62</text>
<text x="109" y="159.6">IN-</text>
<text x="109" y="157.1">IN+</text>
<text x="122.5" y="157.1">OUT+</text>
<text x="122.9" y="159.6">OUT-</text>
<text x="175.5" y="161">1u</text>
<text x="185.9" y="161">100n</text>
<text x="200" y="156.7" transform="rotate(-90 200 156.7)">GND</text>
<text x="216.4" y="161">100n</text>
<text x="239.3" y="159.4" transform="rotate(-90 239.3 159.4)">D70</text>
<text x="249.5" y="159.4" transform="rotate(-90 249.5 159.4)">D71</text>
<text x="259.6" y="159.4" transform="rotate(-90 259.6 159.4)">D72</text>
<text x="116.5" y="163.5">U50</text>
<text x="244.1" y="164.4" transform="rotate(-90 244.1 164.4)">R70</text>
<text x="254.3" y="164.4" transform="rotate(-90 254.3 164.4)">R71</text>
<text x="264.5" y="164.4" transform="rotate(-90 264.5 164.4)">R72</text>
<text x="80.3" y="178.7">C50</text>
<text x="89.2" y="178.7">C51</text>
<text x="98" y="178.7">C52</text>
<text x="134.9" y="178.7">C53</text>
<text x="145.1" y="178.7">C54</text>
<text x="155.2" y="178.7">C55</text>
<text x="79.3" y="183.8">100n</text>
<text x="89.3" y="183.8">10u</text>
<text x="97.1" y="183.8">470u</text>
<text x="135.1" y="183.8">470u</text>
<text x="145.1" y="183.8">10u</text>
<text x="155.4" y="183.8">100n</text>
</g>
<g font-size="1.4" fill="#840000">
<text x="234.7" y="64.1" transform="rotate(-90 234.7 64.1)">2</text>
<text x="238.5" y="64.1" transform="rotate(-90 238.5 64.1)">1</text>
<text x="234.7" y="69.2" transform="rotate(-90 234.7 69.2)">7</text>
<text x="238.5" y="69.2" transform="rotate(-90 238.5 69.2)">8</text>
<text x="199" y="86.4">6</text>
<text x="204.1" y="86.4">3</text>
<text x="199" y="91.4">5</text>
<text x="204.1" y="91.4">4</text>
</g>
<g font-size="1.4" fill="#008484">
<text x="236.8" y="65.4" transform="rotate(-90 236.8 65.4)">J30B</text>
<text x="240.6" y="65.5" transform="rotate(-90 240.6 65.5)">J30A</text>
<text x="236.8" y="72.5" transform="rotate(-90 236.8 72.5)">DIPSW4</text>
<text x="240.6" y="72.5" transform="rotate(-90 240.6 72.5)">DIPSW4</text>
<text x="195.7" y="88.4">DIPSW4</text>
<text x="202.8" y="88.4">J30C</text>
<text x="195.7" y="93.5">DIPSW4</text>
<text x="202.8" y="93.5">J30D</text>
<text x="226.6" y="105.7" transform="rotate(-90 226.6 105.7)">Z</text>
<text x="231.7" y="105.7" transform="rotate(-90 231.7 105.7)">Z</text>
<text x="226.6" y="109.3" transform="rotate(-90 226.6 109.3)">J31</text>
<text x="231.7" y="109.3" transform="rotate(-90 231.7 109.3)">J32</text>
</g>
<text font-size="1.4" fill="#840084" x="31" y="105.3" transform="rotate(-90 31 105.3)">_obudowy:USB_Micro_B_Amphenol_10118194-0001LF_PIP</text>
<g font-size="1.2" fill="#008484">
<text x="99.4" y="75.6" transform="rotate(-90 99.4 75.6)">?</text>
<text x="102.1" y="75.6" transform="rotate(-90 102.1 75.6)">?</text>
<text x="135" y="75.6" transform="rotate(-90 135 75.6)">?</text>
<text x="137.6" y="75.6" transform="rotate(-90 137.6 75.6)">?</text>
<text x="89.1" y="81.9">22R</text>
<text x="89.1" y="84.6">22R</text>
<text x="99.4" y="97.1" transform="rotate(-90 99.4 97.1)">?</text>
<text x="102.1" y="97.1" transform="rotate(-90 102.1 97.1)">?</text>
<text x="135" y="97.1" transform="rotate(-90 135 97.1)">?</text>
<text x="137.6" y="97.1" transform="rotate(-90 137.6 97.1)">?</text>
<text x="148.9" y="96.5" transform="rotate(-90 148.9 96.5)">4k7</text>
<text x="209.3" y="103.6">100R</text>
<text x="148.9" y="111.7" transform="rotate(-90 148.9 111.7)">10k</text>
<text x="209.3" y="111.2">100R</text>
<text x="241.8" y="164.3" transform="rotate(-90 241.8 164.3)">100R</text>
<text x="251.9" y="164.3" transform="rotate(-90 251.9 164.3)">100R</text>
<text x="262.1" y="163.9" transform="rotate(-90 262.1 163.9)">22R</text>
</g>
<g font-size="1.2" fill="#840084">
<text x="200.7" y="106">Red</text>
<text x="200.2" y="113.6">Green</text>
<text x="244.2" y="155.6" transform="rotate(-90 244.2 155.6)">White</text>
<text x="254.4" y="155.6" transform="rotate(-90 254.4 155.6)">White</text>
<text x="264.5" y="155.6" transform="rotate(-90 264.5 155.6)">White</text>
</g>
<g font-size="1.1" fill="#008484">
<text x="233.8" y="57.8">VCC</text>
<text x="237.8" y="57.8">3V3</text>
<text x="50.6" y="64.2">VUSB</text>
<text x="97.6" y="64.2">VUSBVUSB</text>
<text x="110.3" y="64.2">VUSB</text>
<text x="114.1" y="64.2">VUSB</text>
<text x="119.5" y="64.2">VCC</text>
<text x="123.3" y="64.2">VCC</text>
<text x="133.5" y="64.2">VCC VCC</text>
<text x="178" y="64.2">VCC</text>
<text x="147.5" y="87">VCC</text>
<text x="216.1" y="99.7">VCC</text>
<text x="39.2" y="149.3">VUSB</text>
<text x="47.1" y="149.3">VCC</text>
<text x="54.9" y="149.3">3V3</text>
<text x="101.4" y="148">VUSB</text>
<text x="132.2" y="148">VCC</text>
<text x="178" y="148">VCC</text>
<text x="216.2" y="148">3V3</text>
<text x="239.8" y="146.7">VUSB</text>
<text x="22.6" y="167.1">_FIDUCIAL</text>
<text x="24.3" y="165.8">FID1</text>
<text x="30.3" y="167.1">_FIDUCIAL</text>
<text x="31.9" y="165.8">FID2</text>
<text x="37.9" y="167.1">_FIDUCIAL</text>
<text x="39.5" y="165.8">FID3</text>
<text x="24.3" y="173.4">FID4</text>
<text x="31.9" y="173.4">FID5</text>
<text x="39.5" y="173.4">FID6</text>
<text x="83.6" y="170.9">VUSB</text>
<text x="92.5" y="170.9">VUSB</text>
<text x="101.4" y="170.9">VUSB</text>
<text x="132.2" y="170.9">VCC</text>
<text x="142.4" y="170.9">VCC</text>
<text x="152.6" y="170.9">VCC</text>
<text x="22.6" y="174.7">_FIDUCIAL</text>
<text x="30.3" y="174.7">_FIDUCIAL</text>
<text x="37.9" y="174.7">_FIDUCIAL</text>
<text x="23.8" y="181">ICON1</text>
<text x="24.7" y="182.3">CE</text>
<text x="31.4" y="181">ICON2</text>
<text x="31.5" y="182.3">WEEE</text>
<text x="38.5" y="182.3">WizzDev</text>
<text x="38.8" y="181">LOGO1</text>
<text x="23.8" y="188.6">ICON3</text>
<text x="24" y="189.9">RoHS</text>
<text x="31.4" y="188.6">ICON4</text>
<text x="31.9" y="189.9">ESD</text>
</g>
<g font-size=".9" fill="#008484">
<text x="22.9" y="149.2">PWR_FLAG</text>
<text x="30.6" y="149.2">PWR_FLAG</text>
</g>
<g font-size=".7" fill="#008484">
<text x="203.3" y="100.8">OF-SMD2012R</text>
<text x="203.3" y="108.4">OF-SMD2012G</text>
<text x="239" y="152.6" transform="rotate(-90 239 152.6)">OF-SMD2012W</text>
<text x="249.1" y="152.6" transform="rotate(-90 249.1 152.6)">OF-SMD2012W</text>
<text x="259.3" y="152.6" transform="rotate(-90 259.3 152.6)">OF-SMD2012W</text>
<text x="38.7" y="156.7">PWR_FLAG</text>
<text x="46.3" y="156.7">PWR_FLAG</text>
<text x="53.9" y="156.7">PWR_FLAG</text>
</g>
</svg>
